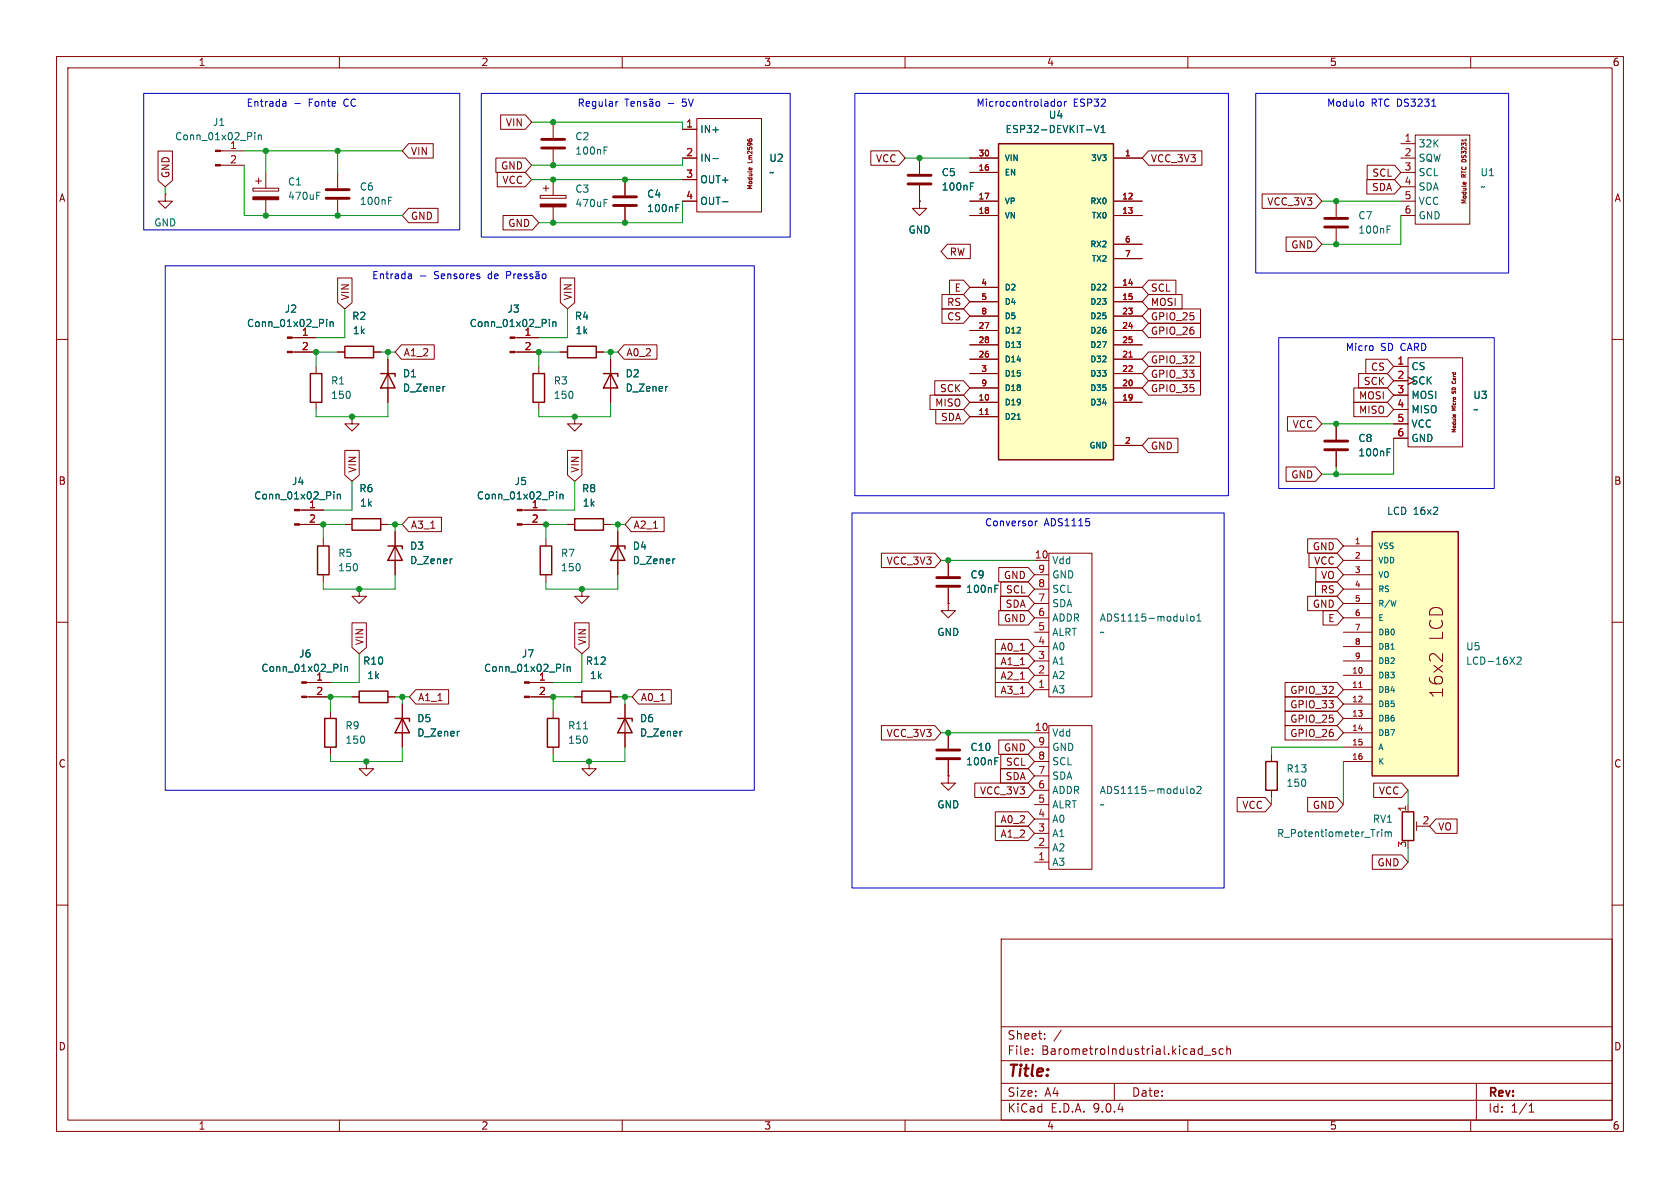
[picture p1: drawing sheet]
<svg xmlns="http://www.w3.org/2000/svg" width="297mm" height="210mm" viewBox="0 0 297 210" stroke-linecap="round" stroke-linejoin="round" font-family="sans-serif">
<g fill="none" stroke="#840000" stroke-width=".18">
<path d="M10 10h277v190h-277zM12 12h273v186h-273zM60 10v2M110 10v2M160 10v2M210 10v2M260 10v2M29.2 34.3v1.3h1.3l-1.3 1.2-1.3-1.2h1.3M29.2 34.3h.1M39 26.7h4.2M39 29.2h4.2M44.7 33.3h4.6v.5h-4.6z"/>
<path d="M45.2 32h1M45.7 31.5v1M47 30.5v2.8M47 35.3v2.8M59.7 30.5v2.8M59.7 35.3v2.8M95.5 34.5h4.6v.6h-4.6zM96 33.3h1M96.5 32.8v1M97.8 21.6v2.8M97.8 26.4v2.8M97.8 31.8v2.7"/>
<path d="M97.8 36.6v2.8M110.5 31.8v2.7M110.5 36.6v2.8M120.6 27.9h2.6M120.6 35.6h2.6M120.6 22.9h2.6M120.6 31.8h2.6M123.2 21h11.4v16.5h-11.4zM132.2 24.6v.2M132.4 29.9l.1-.2h.1l.1 .3M132.5 24.7l.1-.2 .3 .2M132.9 29.7v.2"/>
<path d="M162.6 35.6v1.2h1.2l-1.2 1.3-1.3-1.3h1.3M162.6 35.6h.1M236.2 35.6v2.8M247.6 25.4h2.6M247.6 27.9h2.6M247.6 30.5h2.6M247.6 33h2.6M247.6 35.6h2.6M247.6 38.1h2.6M250.2 23.9h9.6v15.7h-9.6zM258.7 32.5v-.3h.1l.1 .4M259.1 32.2l.1 .3"/>
<path d="M51.7 59.7h4.2M91 59.7h4.2M236.2 40.4v2.8M10 60h2M51.7 62.2h4.2M55.9 64.8v1.2M55.9 71.1v1.3M59.7 62.2h1.3M62.2 73.7v1.2h1.3l-1.3 1.3-1.2-1.3h1.2M62.2 73.7h.1M66 62.2h1.3M68.6 63.5v7.6"/>
<path d="M91 62.2h4.2M95.2 64.8v1.2M95.2 71.1v1.3M99.1 62.2h1.2M101.6 73.7v1.2h1.3l-1.3 1.3-1.3-1.3h1.3M101.6 73.7h.1M105.4 62.2h1.3M107.9 63.5v7.6M236.2 74.9v2.8M236.2 79.8v2.8M246.4 64.8h2.5M246.4 67.3h2.5"/>
<path d="M246.4 69.9h2.5M246.4 72.4h2.5M246.4 74.9h2.5M246.4 77.5h2.5M248.9 63.2h9.7v15.8h-9.7zM256.7 69.4l.1 .1 .2-.1M256.8 67.4l-.1 .3M256.9 73.5l.2-.2v.3M257.3 67.4v.3M257.3 73.3v.2M257.3 69.3v.2M285 60h2"/>
<path d="M52.9 92.7h4.2M52.9 90.2h4.2M57.1 95.3v1.2M61 92.7h1.2M67.3 92.7h1.3M69.8 94v7.6M92.3 92.7h4.2M92.3 90.2h4.2M96.5 95.3v1.2M100.3 92.7h1.3M106.7 92.7h1.2M109.2 94v7.6"/>
<path d="M10 110h2M57.1 101.6v1.3M63.5 104.1v1.3h1.3l-1.3 1.3-1.3-1.3h1.3M63.5 104.1h.1M96.5 101.6v1.3M102.9 104.1v1.3h1.2l-1.2 1.3-1.3-1.3h1.3M102.9 104.1h.1M285 110h2M54.2 123.2h4.2M54.2 120.7h4.2M58.4 125.7v1.3M58.4 132.1v1.3"/>
<path d="M62.2 123.2h1.3M64.8 134.6v1.3h1.2l-1.2 1.3-1.3-1.3h1.3M64.8 134.6h.1M68.6 123.2h1.2M71.1 124.5v7.6M93.6 123.2h4.2M93.6 120.7h4.2M97.8 125.7v1.3M97.8 132.1v1.3M101.6 123.2h1.3M104.1 134.6v1.3h1.3l-1.3 1.3-1.2-1.3h1.2M104.1 134.6h.1"/>
<path d="M107.9 123.2h1.3M110.5 124.5v7.6M10 160h2M177 166h108v32h-108zM285 160h2M60 198v2M110 198v2M160 198v2M177 194.5h108M177 191.5h108M177 187.5h108M177 181.5h108"/>
<path d="M182.5 186.3v.1M182.5 185.5v.1M184.7 183.6v.1M184.7 182.8v.1M187.6 182.1l-1.3 2M197 191.5v3M210 198v2M212.9 186.5h1.1M214.9 185.5l-.4-.1-.2 .2 .1 .2 .5 .2v.3h-.6M216.2 185.5l-.4-.1-.3 .3v.4l.2 .2h.5M216.9 185.5l.2-.1 .4 .1v.9M216.9 184.9v1.5"/>
<path d="M260 198v2M261 191.5v6.5M270.3 196.6h.9M270.3 195.5l.4-.4v1.5"/>
</g>
<path d="M57.7 33.5h4M57.7 35.1h4M95.8 24.6h4M95.8 26.2h4M108.5 34.8h4M108.5 36.3h4M234.2 38.6h4.1M234.2 40.1h4.1M234.2 78h4.1M234.2 79.5h4.1" fill="none" stroke="#840000" stroke-width=".51"/>
<g fill="none" stroke="#006464" stroke-width=".18">
<path d="M45.1 23.4v.2M45.1 23.9v.8M45.7 23.9v.8M45.7 24l.1-.1h.3l.1 .8M56 34.6h.4M56 34h.6M68.7 35.5h.4M68.7 34.9h.6M106.8 26.6h.4M106.8 26h.6M106.8 35.9h.4M106.8 35.3h.6"/>
<path d="M119.5 36.7h.4M119.5 36.1h.6M126 28h1M127.7 35.7h1M245.2 39.9h.6M57.8 56.5v.1M57.8 56.9v.8M58.4 56.9v.8M58.4 57l.1-.1h.3l.1 .8M97.1 56.5v.1M97.1 56.9v.8M97.7 57l.2-.1h.3l.1 .8"/>
<path d="M97.7 56.9v.8M245.2 40.6h.4M78.5 68.3h.2M117.9 68.3h.1M245.2 79.9h.4M245.2 79.3h.6M59 86.9v.2M59 87.4v.8M59.6 87.5l.2-.1h.3l.1 .8M59.6 87.4v.8M79.8 98.8h.1M98.4 86.9v.2"/>
<path d="M98.4 87.4v.8M99 87.4v.8M99 87.5l.2-.1h.3v.8M119.2 98.8h.1M60.3 117.4v.1M60.3 117.8v.9M60.9 118l.2-.2 .3 .1v.8M60.9 117.8v.9M99.7 117.4v.1M99.7 117.8v.9M100.3 117.8v.9M100.3 118l.2-.2 .3 .1v.8"/>
<path d="M81.1 129.3h.1M103.2 128.8h.7M120.5 129.3h.1"/>
</g>
<g fill="none" stroke="#840000" stroke-width=".25">
<path d="M54.9 66h2v5.1h-2zM61 61.2h5v2h-5zM67.3 66h2.5v.5M68.6 66l1.2 2.6h-2.5zM94.2 66h2.1v5.1h-2.1zM100.3 61.2h5.1v2h-5.1zM106.7 66h2.5v.5M107.9 66l1.3 2.6h-2.5zM56.1 96.5h2.1v5.1h-2.1zM62.2 91.7h5.1v2h-5.1zM68.6 96.5h2.5v.5M69.8 96.5l1.3 2.6h-2.5z"/>
<path d="M95.5 96.5h2v5.1h-2zM101.6 91.7h5.1v2h-5.1zM107.9 96.5h2.6v.5M109.2 96.5l1.3 2.6h-2.6zM57.4 127h2v5.1h-2zM63.5 122.2h5.1v2h-5.1zM69.8 127h2.6v.5M71.1 127l1.3 2.5h-2.6zM96.8 127h2v5.1h-2zM102.9 122.2h5v2h-5zM109.2 127h2.6v.5M110.5 127l1.3 2.5h-2.6z"/>
</g>
<g fill="#840000" stroke="#840000" stroke-width=".18">
<path d="M50.8 59.6h.9v.2h-.9z"/>
<path d="M50.8 62.1h.9v.3h-.9z"/>
<path d="M92.7 120.5h.9v.3h-.9z"/>
<path d="M92.7 123.1h.9v.2h-.9z"/>
<path d="M38.1 26.5h.9v.3h-.9z"/>
<path d="M38.1 29.1h.9v.2h-.9z"/>
<path d="M53.3 120.5h.9v.3h-.9z"/>
<path d="M53.3 123.1h.9v.2h-.9z"/>
<path d="M44.7 34.8h4.6v.5h-4.6z"/>
<path d="M95.5 36.1h4.6v.5h-4.6z"/>
<path d="M91.4 90h.9v.3h-.9z"/>
<path d="M91.4 92.6h.9v.2h-.9z"/>
<path d="M90.2 59.6h.8v.2h-.8z"/>
<path d="M90.2 62.1h.8v.3h-.8z"/>
<path d="M52.1 90h.8v.3h-.8z"/>
<path d="M52.1 92.6h.8v.2h-.8z"/>
</g>
<path d="M242.6 94h15.2v43.2h-15.2z" fill="#ffffc2"/>
<path d="M242.6 94h15.2v43.2h-15.2zM223.8 134.6h2v5.1h-2zM247.9 143.5h2v5.1h-2z" fill="none" stroke="#840000" stroke-width=".25"/>
<g fill="none" stroke="#840000" stroke-width=".18">
<path d="M167.6 99.1v2.8M182.9 99.1h2.5M185.4 97.8h7.6v25.4h-7.6zM237.5 96.5h5.1M237.5 99.1h5.1M167.6 106.7v1.3h1.3l-1.3 1.2-1.2-1.2h1.2M167.6 106.7h.1M167.6 103.9v2.8M182.9 101.6h2.5M182.9 104.1h2.5M182.9 106.7h2.5M182.9 109.2h2.5"/>
<path d="M182.9 111.8h2.5M182.9 114.3h2.5M182.9 116.8h2.5M182.9 119.4h2.5M237.5 101.6h5.1M237.5 104.1h5.1M237.5 106.7h5.1M237.5 109.2h5.1M237.5 111.8h5.1M237.5 114.3h5.1M237.5 116.8h5.1M237.5 119.4h5.1"/>
<path d="M252.9 115.7l.3-.1 .5 .1M255 115.6v1.4M167.6 137.2v1.2h1.3l-1.3 1.3-1.2-1.3h1.2M167.6 137.2h.1M167.6 129.5v2.8M167.6 134.4v2.8M182.9 121.9h2.5M182.9 129.5h2.5M182.9 132.1h2.5M182.9 134.6h2.5M182.9 137.2h2.5M182.9 139.7h2.5"/>
<path d="M185.4 128.3h7.6v25.4h-7.6zM224.8 133.4v1.2M224.8 139.7v1.3M237.5 121.9h5.1M237.5 124.5h5.1M237.5 127h5.1M237.5 129.5h5.1M237.5 132.1h5.1M237.5 134.6h5.1M182.9 142.2h2.5M182.9 144.8h2.5M182.9 147.3h2.5"/>
<path d="M182.9 149.9h2.5M182.9 152.4h2.5M248.9 142.2v1.3M250.4 145.3v1.5M250.4 146.1h1.1"/>
</g>
<path d="M240.2 121.5h.6" fill="none" stroke="#a90000" stroke-width=".18"/>
<g fill="none" stroke="#006464" stroke-width=".18">
<path d="M175.9 104.1h.4M175.9 103.4h.6M209.8 108.5v1.1l.2 .2M210.5 109.1l.2-.1 .4 .1v.5l-.1 .1-.3 .1-.2-.1zM211.6 109.8h.7M211.6 108.9l.4-.4v1.3M268.2 116.3l.5-.2 .2 .4-.8 .9h.8M175.9 134.5h.4M175.9 133.9h.6M209.8 139v1.1l.2 .2M210.5 139.6l.2-.2 .4 .2v.4l-.1 .2-.3 .1-.2-.1zM211.6 139.1l.5-.1 .2 .4-.8 .9h.8"/>
<path d="M244.3 146.6v.2M244.3 147.1v.8M244.9 147.1v.8M244.9 147.2l.3-.1 .2 .1M245.4 147.2l.2-.1h.3l.1 .8M245.4 147.2v.7"/>
</g>
<path d="M165.6 102.1h4.1M165.6 103.6h4.1M165.6 132.6h4.1M165.6 134.1h4.1" fill="none" stroke="#840000" stroke-width=".51"/>
<path d="M176.5 25.4h20.3v55.9h-20.3z" fill="#ffffc2"/>
<path d="M176.5 25.4h20.3v55.9h-20.3z" fill="none" stroke="#840000" stroke-width=".25"/>
<g fill="none" stroke="#840000" stroke-width=".18">
<path d="M27.9 26.7h2.6v5.2l-1.3 1.1-1.3-1.1zM72.2 36.8h5.2v2.6h-5.2l-1.1-1.3zM72.2 25.4h4.4v2.5h-4.4l-1.1-1.2zM87.7 27.9h5.2l1.1 1.3-1.1 1.3h-5.2zM87.9 30.5h5l1.1 1.3-1.1 1.2h-5zM88.5 20.3h4.4l1.1 1.3-1.1 1.3h-4.4zM88.9 38.1h5.2l1.1 1.3-1.1 1.2h-5.2zM110.5 31.8v2.7M110.5 36.6v2.8M120.6 27.9h2.6M120.6 35.6h2.6M120.6 22.9h2.6"/>
<path d="M120.6 31.8h2.6M153.9 26.7h5l1.1 1.2-1.1 1.3h-5zM162.6 35.6h.1M162.6 27.9v2.8M162.6 32.8v2.8M171.4 27.9h5.1M171.4 30.5h5.1M171.4 35.6h5.1M171.4 38.1h5.1M196.8 27.9h5.1M196.8 35.6h5.1M196.8 38.1h5.1"/>
<path d="M203 26.7h9.5v2.5h-9.5l-1.1-1.3zM223.1 34.3h9.5l1.1 1.3-1.1 1.2h-9.5zM241.6 31.7h4.9l1.1 1.3-1.1 1.3h-4.9zM241.7 29.2h4.8l1.1 1.3-1.1 1.3h-4.8zM52.1 59.7h3.8M59.7 49.1h2.5v4.4l-1.2 1.1-1.3-1.1zM91.4 59.7h3.8M99.1 49.1h2.5v4.4l-1.3 1.1-1.2-1.1zM166.5 52.1h3.8l1.1 1.2-1.1 1.3h-3.8zM166.5 54.6h3.8l1.1 1.3-1.1 1.3h-3.8zM167.5 43.2h4v2.5h-4l-1.1-1.2zM167.9 49.5h2.4l1.1 1.3-1.1 1.3h-2.4z"/>
<path d="M171.4 50.8h5.1M171.4 53.3h5.1M171.4 55.9h5.1M171.4 58.4h5.1M196.8 50.8h5.1M196.8 53.3h5.1M196.8 55.9h5.1M196.8 58.4h5.1M196.8 43.2h5.1M196.8 45.7h5.1M203 54.6h9.2v2.6h-9.2l-1.1-1.3zM203 57.1h9.2v2.6h-9.2l-1.1-1.3z"/>
<path d="M203 49.5h4.9v2.6h-4.9l-1.1-1.3zM203 52.1h6v2.5h-6l-1.1-1.3zM227.4 41.9h5.2l1.1 1.3-1.1 1.3h-5.2zM52.1 62.2h3.8M59.7 62.2h1.3M61 79.6h2.5v4.4l-1.3 1.1-1.2-1.1zM66 62.2h1.3M68.6 63.5v2.5M68.6 68.6v2.5M71 61h5.8v2.5h-5.8l-1.2-1.3zM91.4 62.2h3.8M99.1 62.2h1.2"/>
<path d="M100.3 79.6h2.6v4.4l-1.3 1.1-1.3-1.1zM105.4 62.2h1.3M107.9 63.5v2.5M107.9 68.6v2.5M110.3 61h5.8v2.5h-5.8l-1.1-1.3zM164.4 69.8h5.9l1.1 1.3-1.1 1.3h-5.9zM165.3 67.3h5l1.1 1.3-1.1 1.3h-5zM165.4 72.4h4.9l1.1 1.3-1.1 1.2h-4.9zM171.4 61h5.1M171.4 63.5h5.1M171.4 66h5.1M171.4 68.6h5.1"/>
<path d="M171.4 71.1h5.1M171.4 73.7h5.1M196.8 61h5.1M196.8 63.5h5.1M196.8 66h5.1M196.8 68.6h5.1M196.8 71.1h5.1M196.8 78.7h5.1M203 67.3h9.2v2.6h-9.2l-1.1-1.3zM203 64.8h9.2v2.5h-9.2l-1.1-1.3zM203 62.2h9.2v2.6h-9.2l-1.1-1.3zM203 77.5h5.2v2.5h-5.2l-1.1-1.3z"/>
<path d="M227.6 73.7h5l1.1 1.2-1.1 1.3h-5zM236.2 74.9v2.8M236.2 79.8v2.8M239.3 68.6h6l1.1 1.3-1.1 1.2h-6zM239.3 71.1h6l1.1 1.3-1.1 1.3h-6zM240.2 66h5.1l1.1 1.3-1.1 1.3h-5.1zM241.5 63.5h3.8l1.1 1.3-1.1 1.2h-3.8zM246.4 64.8h2.5M246.4 67.3h2.5M246.4 69.9h2.5M246.4 72.4h2.5M246.4 74.9h2.5"/>
<path d="M246.4 77.5h2.5M53.3 90.2h3.8M53.3 92.7h3.8M61 92.7h1.2M67.3 92.7h1.3M69.8 94v2.5M69.8 99.1v2.5M72.2 91.4h5.8v2.6h-5.8l-1.1-1.3zM92.7 90.2h3.8M92.7 92.7h3.8M100.3 92.7h1.3M106.7 92.7h1.2"/>
<path d="M109.2 94v2.5M109.2 99.1v2.5M111.6 91.4h5.8v2.6h-5.8l-1.1-1.3zM155.8 97.8h9.5l1.1 1.3-1.1 1.2h-9.5zM167.6 99.1v2.8M227.4 82.5h5.2l1.1 1.3-1.1 1.3h-5.2zM231.2 95.2h5.2l1.1 1.3-1.1 1.3h-5.2zM231.4 97.8h5l1.1 1.3-1.1 1.2h-5zM62.2 110.1h2.6v4.4l-1.3 1.1-1.3-1.1zM101.6 110.1h2.5v4.4l-1.2 1.1-1.3-1.1zM167.6 106.7h.1M167.6 103.9v2.8"/>
<path d="M176 113h5.8l1.1 1.3-1.1 1.3h-5.8zM176 118.1h5.8l1.1 1.3-1.1 1.3h-5.8zM176 115.6h5.8l1.1 1.2-1.1 1.3h-5.8zM176.6 107.9h5.2l1.1 1.3-1.1 1.3h-5.2zM176.6 100.3h5.2l1.1 1.3-1.1 1.3h-5.2zM176.9 105.4h4.9l1.1 1.3-1.1 1.3h-4.9zM176.9 102.9h4.9l1.1 1.2-1.1 1.3h-4.9zM231.2 105.4h5.2l1.1 1.3-1.1 1.3h-5.2zM232.6 102.9h3.8l1.1 1.2-1.1 1.3h-3.8zM232.6 100.3h3.8l1.1 1.3-1.1 1.3h-3.8zM233.9 107.9h2.5l1.1 1.3-1.1 1.3h-2.5zM54.6 123.2h3.8"/>
<path d="M54.6 120.7h3.8M62.2 123.2h1.3M68.6 123.2h1.2M71.1 124.5v2.5M71.1 129.5v2.6M73.5 121.9h5.8v2.6h-5.8l-1.1-1.3zM94 123.2h3.8M94 120.7h3.8M101.6 123.2h1.3M107.9 123.2h1.3M110.5 124.5v2.5M110.5 129.5v2.6"/>
<path d="M112.9 121.9h5.8v2.6h-5.8l-1.1-1.3zM155.8 128.3h9.5l1.1 1.2-1.1 1.3h-9.5zM167.6 137.2h.1M167.6 129.5v2.8M167.6 134.4v2.8M172.3 138.4h9.5l1.1 1.3-1.1 1.3h-9.5zM176 120.6h5.8l1.1 1.3-1.1 1.3h-5.8zM176.6 130.8h5.2l1.1 1.3-1.1 1.3h-5.2zM176.9 135.9h4.9l1.1 1.3-1.1 1.2h-4.9zM176.9 133.3h4.9l1.1 1.3-1.1 1.3h-4.9zM227.2 125.7h9.2l1.1 1.3-1.1 1.3h-9.2zM227.2 123.2h9.2l1.1 1.3-1.1 1.2h-9.2z"/>
<path d="M227.2 128.3h9.2l1.1 1.2-1.1 1.3h-9.2zM227.2 120.6h9.2l1.1 1.3-1.1 1.3h-9.2zM242.8 138.4h5l1.1 1.3-1.1 1.3h-5zM176 143.5h5.8l1.1 1.3-1.1 1.3h-5.8zM176 146h5.8l1.1 1.3-1.1 1.3h-5.8zM218.7 141h5l1.1 1.2-1.1 1.3h-5zM231.2 141h5.2l1.1 1.2-1.1 1.3h-5.2zM242.6 151.1h5.2l1.1 1.3-1.1 1.3h-5.2zM253.8 144.8h3.8v2.5h-3.8l-1.1-1.2z"/>
</g>
<g fill="none" stroke="#006464" stroke-width=".18">
<path d="M119.5 36.7h.4M119.5 36.1h.6M126 28h1M127.7 35.7h1M171.6 32.9h.4M171.6 32.3h.6M193.4 22.2l.5 1.2 .4-1.2M194.6 23.4h.8M194.6 22.5l.4-.3v1.2M57.8 56.5v.1M57.8 56.9v.8M58.4 56.9v.8"/>
<path d="M58.4 57l.1-.1h.3l.1 .8M97.1 56.5v.1M97.1 56.9v.8M97.7 57l.2-.1h.3l.1 .8M97.7 56.9v.8M78.5 68.3h.2M117.9 68.3h.1M179.8 74.1h.6M245.2 79.9h.4M245.2 79.3h.6M59 86.9v.2M59 87.4v.8"/>
<path d="M59.6 87.4v.8M59.6 87.5l.2-.1h.3l.1 .8M79.8 98.8h.1M98.4 86.9v.2M98.4 87.4v.8M99 87.5l.2-.1h.3v.8M99 87.4v.8M119.2 98.8h.1M60.3 117.4v.1M60.3 117.8v.9M60.9 118l.2-.2 .3 .1v.8M60.9 117.8v.9"/>
<path d="M99.7 117.4v.1M99.7 117.8v.9M100.3 117.8v.9M100.3 118l.2-.2 .3 .1v.8M175.9 104.1h.4M175.9 103.4h.6M81.1 129.3h.1M120.5 129.3h.1M175.9 134.5h.4M175.9 133.9h.6"/>
</g>
<path d="M174.2 73.3h.6M199.6 63.1h.6" fill="none" stroke="#a90000" stroke-width=".18"/>
<path d="M160.5 31h4.1M160.5 32.5h4.1" fill="none" stroke="#840000" stroke-width=".51"/>
<g fill="none" stroke="#009600" stroke-width=".18">
<path d="M29.2 33v1.3M43.2 29.2v8.9h27.9M43.2 26.7h27.9M47 26.7v3.8M59.7 26.7v3.8M94 31.8h26.6M94 21.6h26.6v1.3M120.6 27.9v1.3h-26.6M120.6 35.6v3.8h-25.4M160 27.9h11.4M233.7 35.6h13.9M247.6 38.1v5.1h-13.9"/>
<path d="M61 54.6v5.1h-5.1M100.3 54.6v5.1h-5.1M59.7 62.2h-3.8v2.6M67.3 62.2h2.5M68.6 71.1v2.6h-12.7v-1.3M68.6 62.2v1.3M99.1 62.2h-3.9v2.6M106.7 62.2h2.5M107.9 62.2v1.3M107.9 71.1v2.6h-12.7v-1.3M233.7 74.9h12.7M246.4 77.5v6.3h-12.7"/>
<path d="M61 92.7h-3.9v2.6M62.2 85.1v5.1h-5.1M68.6 92.7h2.5M69.8 92.7v1.3M100.3 92.7h-3.8v2.6M101.6 85.1v5.1h-5.1M107.9 92.7h2.6M109.2 92.7v1.3M166.4 99.1h16.5M236.2 82.6v1.2M63.5 115.6v5.1h-5.1M69.8 101.6v2.5h-12.7v-1.2"/>
<path d="M102.9 115.6v5.1h-5.1M109.2 101.6v2.5h-12.7v-1.2M62.2 123.2h-3.8v2.5M69.8 123.2h2.6M71.1 132.1v2.5h-12.7v-1.2M71.1 123.2v1.3M101.6 123.2h-3.8v2.5M109.2 123.2h2.6M110.5 132.1v2.5h-12.7v-1.2M110.5 123.2v1.3M166.4 129.5h16.5M237.5 132.1h-12.7v1.3"/>
<path d="M237.5 134.6v7.6M248.9 139.7v2.5M224.8 141v1.2M248.9 149.9v2.5"/>
</g>
<g fill="none" stroke="#0000c2" stroke-width=".18">
<path d="M25.4 16.5h55.9v24.1h-55.9zM50.1 17.9l.4 .1 .1 .8M50.6 18.7l-.5 .1M50.6 18.2l-.5 .1M52.1 18.3h1M85.1 16.5h54.6v25.4h-54.6zM108.9 17.9v.9M109.3 17.9l-.4 .3M110.5 17.5h.7M110.8 17.5v1.3M111.5 18.4l.7-.2-.1-.2-.4-.1-.2 .2 .1 .6h.5M112.7 18.1l.2-.2 .3 .1v.8"/>
<path d="M112.7 17.9v.9M114.3 18l-.3-.1-.2 .2v.2l.5 .1v.3h-.5M114.9 18h.5v.8M115.4 18.2l-.4 .1-.2 .2 .2 .3 .4-.1M115.4 17.5l-.6 .1M116 18.1l.2-.2 .4 .2v.4l-.1 .2-.3 .1-.2-.1zM118.1 18.3h1M121.3 17.5h-.6l-.1 .6 .2-.1 .4 .1 .1 .1v.5l-.2 .1-.5-.1M121.7 17.5l.4 1.3 .5-1.3M151.1 16.5h66.1v71.1h-66.1zM186.3 17.9l.1 .1M186.4 17.5v1.3"/>
<path d="M186.4 18.7l-.1 .1M187 18.1l.2-.2 .4 .2v.4l-.1 .2-.3 .1-.2-.1zM188.2 17.9v.9M188.5 17.9l-.3 .3M222 16.5h44.7v31.8h-44.7zM240.8 17.9l.3 .3v.3l-.3 .3M253.1 18.8h.7M29.2 47h104.1v92.7h-104.1zM72.3 48.4l.4 .1 .1 .8M72.8 49.2l-.5 .1M72.8 48.7l-.5 .1M74.3 48.8h1"/>
<path d="M89.6 48.7l.6-.1 .1-.2-.1-.3-.6-.1v1.3M90.8 48.4v.9M91.2 48.4l-.4 .3M91.6 48.8l.6-.1-.1-.2-.4-.1-.1 .2v.6h.5M93.1 48.5l-.3-.1-.2 .2 .1 .2 .4 .1v.3h-.5M94.2 48.5l-.3-.1-.2 .2v.2l.5 .1v.3h-.5M94.8 48.5h.4l.1 .8M95.3 48.7l-.4 .1-.2 .2 .2 .3 .4-.1M95.3 48l-.6 .1M96 48.5l.3-.1 .2 .3v.3l-.2 .3-.3-.1-.1-.2zM226.1 59.7h38.1v26.7h-38.1zM242.7 61.2v.6"/>
<path d="M150.6 90.7h65.8v66.3h-65.8zM183 92.1v.9M183.4 92.1l-.4 .2"/>
</g>
<g fill="#009600" stroke="#009600" stroke-width=".18">
<circle cx="47" cy="26.7" r=".46"/>
<circle cx="47" cy="38.1" r=".46"/>
<circle cx="55.9" cy="62.2" r=".46"/>
<circle cx="59.7" cy="26.7" r=".46"/>
<circle cx="68.6" cy="62.2" r=".46"/>
<circle cx="59.7" cy="38.1" r=".46"/>
<circle cx="109.2" cy="92.7" r=".46"/>
<circle cx="102.9" cy="104.1" r=".46"/>
<circle cx="101.6" cy="73.7" r=".46"/>
<circle cx="96.5" cy="92.7" r=".46"/>
<circle cx="110.5" cy="123.2" r=".46"/>
<circle cx="97.8" cy="123.2" r=".46"/>
<circle cx="97.8" cy="21.6" r=".46"/>
<circle cx="97.8" cy="31.8" r=".46"/>
<circle cx="97.8" cy="29.2" r=".46"/>
<circle cx="110.5" cy="31.8" r=".46"/>
<circle cx="95.2" cy="62.2" r=".46"/>
<circle cx="107.9" cy="62.2" r=".46"/>
<circle cx="110.5" cy="39.4" r=".46"/>
<circle cx="97.8" cy="39.4" r=".46"/>
<circle cx="104.1" cy="134.6" r=".46"/>
<circle cx="63.5" cy="104.1" r=".46"/>
<circle cx="58.4" cy="123.2" r=".46"/>
<circle cx="71.1" cy="123.2" r=".46"/>
<circle cx="64.8" cy="134.6" r=".46"/>
<circle cx="57.1" cy="92.7" r=".46"/>
<circle cx="69.8" cy="92.7" r=".46"/>
<circle cx="62.2" cy="73.7" r=".46"/>
<circle cx="236.2" cy="43.2" r=".46"/>
<circle cx="167.6" cy="99.1" r=".46"/>
<circle cx="167.6" cy="129.5" r=".46"/>
<circle cx="236.2" cy="74.9" r=".46"/>
<circle cx="236.2" cy="83.8" r=".46"/>
<circle cx="236.2" cy="35.6" r=".46"/>
<circle cx="162.6" cy="27.9" r=".46"/>
</g>
<g font-size="3.2" fill="#840000">
<text x="255.3" y="113.4" transform="rotate(-90 255.3 113.4)">LCD</text>
<text x="255.3" y="123.5" transform="rotate(-90 255.3 123.5)">16x2</text>
</g>
<text font-size="2.8" fill="#840000" x="178" y="190.9">Title:</text>
<g font-size="2.1" fill="#840000">
<text x="178" y="184">Sheet:</text>
<text x="178" y="186.7">File:</text>
<text x="184.1" y="186.7">BarometroIndustrial.kicad_sch</text>
<text x="178" y="196.9">KiCad</text>
<text x="178" y="194.1">Size:</text>
<text x="184.7" y="194.1">A4</text>
<text x="185.7" y="196.9">E.D.A.</text>
<text x="193.3" y="196.9">9.0.4</text>
<text x="200" y="194.1">Date:</text>
<text x="263" y="194.3">Rev:</text>
<text x="263" y="196.9">Id:</text>
<text x="267.1" y="196.9">1/1</text>
</g>
<g font-size="1.8" fill="#840000">
<text x="35" y="11.9">1</text>
<text x="85" y="11.9">2</text>
<text x="135" y="11.9">3</text>
<text x="185" y="11.9">4</text>
<text x="235" y="11.9">5</text>
<text x="285" y="11.9">6</text>
<text x="89.3" y="22.5">VIN</text>
<text x="72.5" y="27.6">VIN</text>
<text x="154.8" y="28.9">VCC</text>
<text x="203.4" y="28.9">VCC_3V3</text>
<text x="10.3" y="35.9">A</text>
<text x="30.2" y="31.6" transform="rotate(-90 30.2 31.6)">GND</text>
<text x="88.5" y="30.2">GND</text>
<text x="88.7" y="32.7">VCC</text>
<text x="242.4" y="34">SDA</text>
<text x="242.5" y="31.4">SCL</text>
<text x="285.3" y="35.9">A</text>
<text x="72.5" y="39.1">GND</text>
<text x="89.7" y="40.3">GND</text>
<text x="223.9" y="36.5">VCC_3V3</text>
<text x="167.8" y="45.4">RW</text>
<text x="228.2" y="44.1">GND</text>
<text x="61.9" y="53.2" transform="rotate(-90 61.9 53.2)">VIN</text>
<text x="101.3" y="53.2" transform="rotate(-90 101.3 53.2)">VIN</text>
<text x="168.7" y="51.8">E</text>
<text x="203.4" y="51.8">SCL</text>
<text x="167.3" y="54.3">RS</text>
<text x="167.3" y="56.8">CS</text>
<text x="203.4" y="56.8">GPIO_25</text>
<text x="203.4" y="59.4">GPIO_26</text>
<text x="203.4" y="54.3">MOSI</text>
<text x="71.3" y="63.2">A1_2</text>
<text x="110.6" y="63.2">A0_2</text>
<text x="203.4" y="64.5">GPIO_32</text>
<text x="242.3" y="65.7">CS</text>
<text x="166.1" y="69.5">SCK</text>
<text x="203.4" y="69.5">GPIO_35</text>
<text x="203.4" y="67">GPIO_33</text>
<text x="240.2" y="70.8">MOSI</text>
<text x="241" y="68.3">SCK</text>
<text x="165.2" y="72.1">MISO</text>
<text x="166.2" y="74.6">SDA</text>
<text x="228.4" y="75.9">VCC</text>
<text x="240.2" y="73.3">MISO</text>
<text x="63.2" y="83.7" transform="rotate(-90 63.2 83.7)">VIN</text>
<text x="102.6" y="83.7" transform="rotate(-90 102.6 83.7)">VIN</text>
<text x="203.4" y="79.7">GND</text>
<text x="10.3" y="85.9">B</text>
<text x="228.2" y="84.8">GND</text>
<text x="285.3" y="85.9">B</text>
<text x="72.5" y="93.7">A3_1</text>
<text x="111.9" y="93.7">A2_1</text>
<text x="156.6" y="100">VCC_3V3</text>
<text x="232" y="97.5">GND</text>
<text x="232.2" y="100">VCC</text>
<text x="177.4" y="102.6">GND</text>
<text x="177.7" y="107.6">SDA</text>
<text x="177.7" y="105.1">SCL</text>
<text x="232" y="107.6">GND</text>
<text x="233.4" y="105.1">RS</text>
<text x="233.4" y="102.6">VO</text>
<text x="177.4" y="110.2">GND</text>
<text x="234.7" y="110.2">E</text>
<text x="64.5" y="114.1" transform="rotate(-90 64.5 114.1)">VIN</text>
<text x="103.8" y="114.1" transform="rotate(-90 103.8 114.1)">VIN</text>
<text x="176.8" y="115.3">A0_1</text>
<text x="176.8" y="117.8">A1_1</text>
<text x="73.8" y="124.1">A1_1</text>
<text x="113.2" y="124.1">A0_1</text>
<text x="176.8" y="122.9">A3_1</text>
<text x="176.8" y="120.3">A2_1</text>
<text x="228" y="125.4">GPIO_33</text>
<text x="228" y="122.9">GPIO_32</text>
<text x="156.6" y="130.5">VCC_3V3</text>
<text x="228" y="128">GPIO_25</text>
<text x="228" y="130.5">GPIO_26</text>
<text x="10.3" y="135.9">C</text>
<text x="177.4" y="133">GND</text>
<text x="177.7" y="135.6">SCL</text>
<text x="285.3" y="135.9">C</text>
<text x="173.1" y="140.7">VCC_3V3</text>
<text x="177.7" y="138.1">SDA</text>
<text x="219.5" y="143.2">VCC</text>
<text x="232" y="143.2">GND</text>
<text x="243.7" y="140.7">VCC</text>
<text x="176.8" y="145.7">A0_2</text>
<text x="176.8" y="148.3">A1_2</text>
<text x="254.2" y="147">VO</text>
<text x="243.4" y="153.4">GND</text>
<text x="10.3" y="185.9">D</text>
<text x="285.3" y="185.9">D</text>
<text x="35" y="199.9">1</text>
<text x="85" y="199.9">2</text>
<text x="135" y="199.9">3</text>
<text x="185" y="199.9">4</text>
<text x="235" y="199.9">5</text>
<text x="285" y="199.9">6</text>
</g>
<g font-size="1.8" fill="#006464">
<text x="37.5" y="22.5">J1</text>
<text x="123.7" y="23.7">IN+</text>
<text x="177.7" y="23.7">ESP32-DEVKIT-V1</text>
<text x="185.3" y="21.2">U4</text>
<text x="30.9" y="25">Conn_01x02_Pin</text>
<text x="40.6" y="26.4">1</text>
<text x="101.6" y="25">C2</text>
<text x="101.6" y="27.5">100nF</text>
<text x="123.7" y="28.8">IN-</text>
<text x="135.9" y="28.8">U2</text>
<text x="250.7" y="26.3">32K</text>
<text x="250.7" y="28.8">SQW</text>
<text x="50.8" y="33">C1</text>
<text x="50.8" y="35.5">470uF</text>
<text x="63.5" y="33.9">C6</text>
<text x="101.6" y="34.3">C3</text>
<text x="114.3" y="35.2">C4</text>
<text x="123.7" y="32.6">OUT+</text>
<text x="135.9" y="31.3">~</text>
<text x="166.4" y="31.3">C5</text>
<text x="166.4" y="33.9">100nF</text>
<text x="250.7" y="31.3">SCL</text>
<text x="250.7" y="33.9">SDA</text>
<text x="261.6" y="33.9">~</text>
<text x="261.6" y="31.3">U1</text>
<text x="27.2" y="40.2">GND</text>
<text x="63.5" y="36.4">100nF</text>
<text x="101.6" y="36.8">470uF</text>
<text x="114.3" y="37.7">100nF</text>
<text x="123.7" y="36.4">OUT-</text>
<text x="160.5" y="41.5">GND</text>
<text x="240" y="39">C7</text>
<text x="240" y="41.5">100nF</text>
<text x="250.7" y="36.4">VCC</text>
<text x="250.7" y="39">GND</text>
<text x="43.6" y="58">Conn_01x02_Pin</text>
<text x="50.2" y="55.5">J2</text>
<text x="62.2" y="56.7">R2</text>
<text x="62.3" y="59.3">1k</text>
<text x="82.9" y="58">Conn_01x02_Pin</text>
<text x="89.6" y="55.5">J3</text>
<text x="101.5" y="56.7">R4</text>
<text x="101.6" y="59.3">1k</text>
<text x="249.4" y="65.6">CS</text>
<text x="58.4" y="68.2">R1</text>
<text x="58.4" y="70.7">150</text>
<text x="71.1" y="66.9">D1</text>
<text x="71.1" y="69.4">D_Zener</text>
<text x="97.8" y="68.2">R3</text>
<text x="97.8" y="70.7">150</text>
<text x="110.5" y="66.9">D2</text>
<text x="110.5" y="69.4">D_Zener</text>
<text x="249.4" y="68.2">SCK</text>
<text x="249.4" y="70.7">MOSI</text>
<text x="260.4" y="70.7">U3</text>
<text x="249.4" y="73.3">MISO</text>
<text x="249.4" y="75.8">VCC</text>
<text x="260.4" y="73.3">~</text>
<text x="240" y="78.3">C8</text>
<text x="240" y="80.9">100nF</text>
<text x="249.4" y="78.3">GND</text>
<text x="44.8" y="88.5">Conn_01x02_Pin</text>
<text x="51.5" y="86">J4</text>
<text x="63.4" y="87.2">R6</text>
<text x="63.5" y="89.8">1k</text>
<text x="84.2" y="88.5">Conn_01x02_Pin</text>
<text x="90.9" y="86">J5</text>
<text x="102.8" y="87.2">R8</text>
<text x="102.9" y="89.8">1k</text>
<text x="59.7" y="98.7">R5</text>
<text x="59.7" y="101.2">150</text>
<text x="72.4" y="97.4">D3</text>
<text x="72.4" y="99.9">D_Zener</text>
<text x="99.1" y="98.7">R7</text>
<text x="99.1" y="101.2">150</text>
<text x="111.8" y="97.4">D4</text>
<text x="111.8" y="99.9">D_Zener</text>
<text x="185.9" y="99.9">Vdd</text>
<text x="170.7" y="105">100nF</text>
<text x="171.5" y="102.5">C9</text>
<text x="185.9" y="102.5">GND</text>
<text x="185.9" y="105">SCL</text>
<text x="185.9" y="107.5">SDA</text>
<text x="165.6" y="112.6">GND</text>
<text x="185.9" y="110.1">ADDR</text>
<text x="185.9" y="112.6">ALRT</text>
<text x="194.3" y="110.1">ADS1115-modulo1</text>
<text x="194.3" y="112.6">~</text>
<text x="46.1" y="119">Conn_01x02_Pin</text>
<text x="52.8" y="116.4">J6</text>
<text x="64.1" y="117.7">R10</text>
<text x="85.5" y="119">Conn_01x02_Pin</text>
<text x="92.2" y="116.4">J7</text>
<text x="103.5" y="117.7">R12</text>
<text x="185.9" y="115.2">A0</text>
<text x="185.9" y="117.7">A1</text>
<text x="259.1" y="117.7">LCD-16X2</text>
<text x="259.1" y="115.2">U5</text>
<text x="64.8" y="120.2">1k</text>
<text x="104.2" y="120.2">1k</text>
<text x="185.9" y="120.2">A2</text>
<text x="185.9" y="122.8">A3</text>
<text x="61" y="129.1">R9</text>
<text x="61" y="131.7">150</text>
<text x="73.7" y="127.9">D5</text>
<text x="73.7" y="130.4">D_Zener</text>
<text x="100.3" y="131.7">150</text>
<text x="100.3" y="129.1">R11</text>
<text x="113" y="127.9">D6</text>
<text x="113" y="130.4">D_Zener</text>
<text x="185.9" y="130.4">Vdd</text>
<text x="170.7" y="135.5">100nF</text>
<text x="171.5" y="132.9">C10</text>
<text x="185.9" y="132.9">GND</text>
<text x="185.9" y="135.5">SCL</text>
<text x="227.3" y="136.8">R13</text>
<text x="165.6" y="143.1">GND</text>
<text x="185.9" y="138">SDA</text>
<text x="185.9" y="140.6">ADDR</text>
<text x="185.9" y="143.1">ALRT</text>
<text x="194.3" y="140.6">ADS1115-modulo2</text>
<text x="194.3" y="143.1">~</text>
<text x="227.3" y="139.3">150</text>
<text x="185.9" y="145.6">A0</text>
<text x="185.9" y="148.2">A1</text>
<text x="225.7" y="148.2">R_Potentiometer_Trim</text>
<text x="242.6" y="145.6">RV1</text>
<text x="185.9" y="150.7">A2</text>
<text x="185.9" y="153.3">A3</text>
</g>
<g font-size="1.8" fill="#0000c2">
<text x="43.5" y="19.2">Entrada</text>
<text x="54.7" y="19.2">Fonte</text>
<text x="61" y="19.2">CC</text>
<text x="102" y="19.2">Regular</text>
<text x="172.5" y="19.2">Microcontrolador</text>
<text x="189.7" y="19.2">ESP32</text>
<text x="234.5" y="19.2">Modulo</text>
<text x="242.4" y="19.2">RTC DS3231</text>
<text x="65.7" y="49.7">Entrada</text>
<text x="76.9" y="49.7">Sensores</text>
<text x="86.6" y="49.7">de</text>
<text x="237.8" y="62.4">Micro</text>
<text x="244.1" y="62.4">SD CARD</text>
<text x="174" y="93.4">Conversor</text>
<text x="184.6" y="93.4">ADS1115</text>
</g>
<g font-size="1.8" fill="#a90000">
<text x="121.2" y="22.6">1</text>
<text x="40.6" y="29">2</text>
<text x="121.2" y="27.7">2</text>
<text x="248.2" y="25.1">1</text>
<text x="248.2" y="27.7">2</text>
<text x="121.2" y="31.5">3</text>
<text x="121.2" y="35.3">4</text>
<text x="248.2" y="30.2">3</text>
<text x="248.2" y="32.8">4</text>
<text x="248.2" y="35.3">5</text>
<text x="248.2" y="37.8">6</text>
<text x="53.3" y="59.4">1</text>
<text x="92.6" y="59.4">1</text>
<text x="53.3" y="62">2</text>
<text x="92.6" y="62">2</text>
<text x="246.9" y="64.5">1</text>
<text x="246.9" y="67.1">2</text>
<text x="246.9" y="69.6">3</text>
<text x="246.9" y="72.1">4</text>
<text x="246.9" y="74.7">5</text>
<text x="246.9" y="77.2">6</text>
<text x="54.5" y="89.9">1</text>
<text x="93.9" y="89.9">1</text>
<text x="54.5" y="92.5">2</text>
<text x="93.9" y="92.5">2</text>
<text x="182.8" y="98.8">10</text>
<text x="183.4" y="101.3">9</text>
<text x="183.4" y="103.9">8</text>
<text x="183.4" y="106.4">7</text>
<text x="183.4" y="109">6</text>
<text x="183.4" y="111.5">5</text>
<text x="183.4" y="114">4</text>
<text x="183.4" y="116.6">3</text>
<text x="183.4" y="119.1">2</text>
<text x="55.8" y="120.4">1</text>
<text x="55.8" y="122.9">2</text>
<text x="95.2" y="120.4">1</text>
<text x="95.2" y="122.9">2</text>
<text x="183.4" y="121.7">1</text>
<text x="182.8" y="129.3">10</text>
<text x="183.4" y="131.8">9</text>
<text x="183.4" y="134.4">8</text>
<text x="183.4" y="136.9">7</text>
<text x="183.4" y="139.4">6</text>
<text x="183.4" y="142">5</text>
<text x="248.7" y="143.6" transform="rotate(-90 248.7 143.6)">1</text>
<text x="183.4" y="144.5">4</text>
<text x="183.4" y="147.1">3</text>
<text x="183.4" y="149.6">2</text>
<text x="248.7" y="149.9" transform="rotate(-90 248.7 149.9)">3</text>
<text x="251.4" y="145.8">2</text>
<text x="183.4" y="152.1">1</text>
</g>
<text font-size="1.8" fill="#0f0f0f" x="245.1" y="91.1">LCD 16x2</text>
<g font-size="1.4" fill="#a90000">
<text x="172.9" y="27.7">30</text>
<text x="198.8" y="27.7">1</text>
<text x="172.9" y="30.2">16</text>
<text x="172.9" y="35.3">17</text>
<text x="198.3" y="35.3">12</text>
<text x="172.9" y="37.8">18</text>
<text x="198.3" y="37.8">13</text>
<text x="198.8" y="42.9">6</text>
<text x="198.8" y="45.5">7</text>
<text x="173.4" y="50.5">4</text>
<text x="173.4" y="53.1">5</text>
<text x="198.3" y="50.5">14</text>
<text x="198.3" y="53.1">15</text>
<text x="172.9" y="58.2">27</text>
<text x="173.4" y="55.6">8</text>
<text x="198.3" y="55.6">23</text>
<text x="198.3" y="58.2">24</text>
<text x="172.9" y="60.7">28</text>
<text x="172.9" y="63.2">26</text>
<text x="173.4" y="65.8">3</text>
<text x="198.3" y="60.7">25</text>
<text x="198.3" y="63.2">21</text>
<text x="198.3" y="65.8">22</text>
<text x="172.9" y="70.9">10</text>
<text x="173.4" y="68.3">9</text>
<text x="198.3" y="68.3">20</text>
<text x="198.3" y="70.9">19</text>
<text x="172.9" y="73.4">11</text>
<text x="198.8" y="78.5">2</text>
<text x="239.4" y="96.3">1</text>
<text x="239.4" y="98.8">2</text>
<text x="239.4" y="101.3">3</text>
<text x="239.4" y="103.9">4</text>
<text x="239.4" y="106.4">5</text>
<text x="239.4" y="109">6</text>
<text x="239.4" y="111.5">7</text>
<text x="238.9" y="119.1">10</text>
<text x="239.4" y="114">8</text>
<text x="239.4" y="116.6">9</text>
<text x="238.9" y="121.7">11</text>
<text x="238.9" y="124.2">12</text>
<text x="238.9" y="126.7">13</text>
<text x="238.9" y="129.3">14</text>
<text x="238.9" y="131.8">15</text>
<text x="238.9" y="134.4">16</text>
</g>
<g font-size="1.4" fill="#006464">
<text x="177.5" y="28.7">VIN</text>
<text x="192.8" y="28.7">3V3</text>
<text x="177.5" y="31.2">EN</text>
<text x="177.5" y="36.3">VP</text>
<text x="177.5" y="38.8">VN</text>
<text x="192.6" y="36.3">RX0</text>
<text x="192.9" y="38.8">TX0</text>
<text x="192.6" y="43.9">RX2</text>
<text x="192.9" y="46.5">TX2</text>
<text x="177.5" y="51.5">D2</text>
<text x="192.6" y="51.5">D22</text>
<text x="177.5" y="54.1">D4</text>
<text x="177.5" y="56.6">D5</text>
<text x="177.5" y="59.2">D12</text>
<text x="192.6" y="54.1">D23</text>
<text x="192.6" y="56.6">D25</text>
<text x="192.6" y="59.2">D26</text>
<text x="177.5" y="61.7">D13</text>
<text x="177.5" y="64.2">D14</text>
<text x="192.6" y="61.7">D27</text>
<text x="192.6" y="64.2">D32</text>
<text x="177.5" y="66.8">D15</text>
<text x="177.5" y="69.3">D18</text>
<text x="177.5" y="71.9">D19</text>
<text x="192.6" y="66.8">D33</text>
<text x="192.6" y="69.3">D35</text>
<text x="192.6" y="71.9">D34</text>
<text x="177.5" y="74.4">D21</text>
<text x="192.5" y="79.5">GND</text>
<text x="243.6" y="97.3">VSS</text>
<text x="243.6" y="99.8">VDD</text>
<text x="243.6" y="102.3">VO</text>
<text x="243.6" y="104.9">RS</text>
<text x="243.6" y="107.4">R/W</text>
<text x="243.6" y="110">E</text>
<text x="243.6" y="112.5">DB0</text>
<text x="243.6" y="115">DB1</text>
<text x="243.6" y="117.6">DB2</text>
<text x="243.6" y="120.1">DB3</text>
<text x="243.6" y="122.7">DB4</text>
<text x="243.6" y="125.2">DB5</text>
<text x="243.6" y="127.7">DB6</text>
<text x="243.6" y="130.3">DB7</text>
<text x="243.6" y="132.8">A</text>
<text x="243.6" y="135.4">K</text>
</g>
<g font-size="1.1" fill="#840000">
<text x="133.2" y="28.8" transform="rotate(-90 133.2 28.8)">Lm2596</text>
<text x="259.4" y="28.3" transform="rotate(-90 259.4 28.3)">DS3231</text>
<text x="133.2" y="33.7" transform="rotate(-90 133.2 33.7)">Module</text>
<text x="259.4" y="31.3" transform="rotate(-90 259.4 31.3)">RTC</text>
<text x="259.4" y="36.2" transform="rotate(-90 259.4 36.2)">Module</text>
</g>
<g font-size=".9" fill="#840000">
<text x="257.6" y="69.2" transform="rotate(-90 257.6 69.2)">SD</text>
<text x="257.6" y="67.1" transform="rotate(-90 257.6 67.1)">Card</text>
<text x="257.6" y="76.7" transform="rotate(-90 257.6 76.7)">Module</text>
<text x="257.6" y="72.5" transform="rotate(-90 257.6 72.5)">Micro</text>
</g>
</svg>
